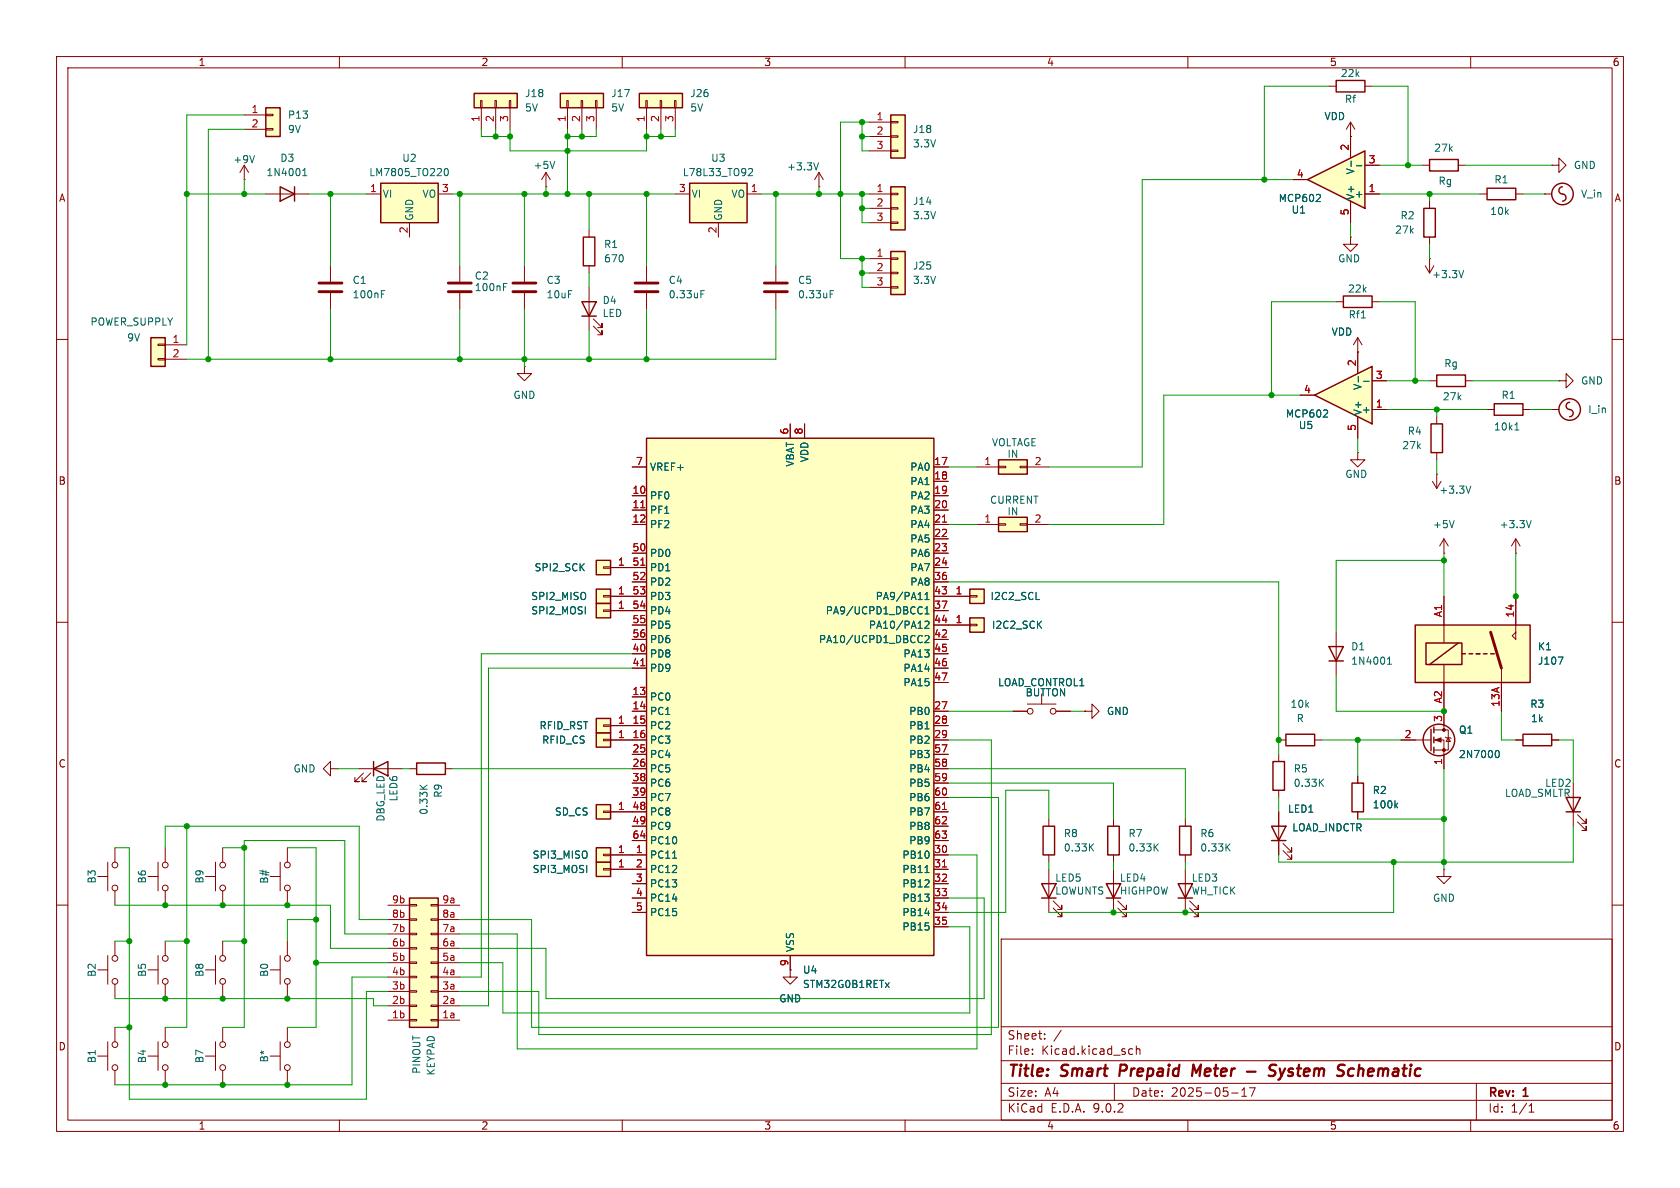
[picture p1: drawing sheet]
<svg xmlns="http://www.w3.org/2000/svg" width="297mm" height="210mm" viewBox="0 0 297 210" stroke-linecap="round" stroke-linejoin="round" font-family="sans-serif">
<g fill="none" stroke="#840000" stroke-width=".18">
<path d="M10 10h277v190h-277zM12 12h273v186h-273zM60 10v2M110 10v2M160 10v2M210 10v2M260 10v2M10 60h2M285 60h2M10 110h2M285 110h2M10 160h2"/>
<path d="M177 166h108v32h-108zM285 160h2M60 198v2M110 198v2M160 198v2M177 194.5h108M177 191.5h108M177 187.5h108M177 181.5h108M182.5 186.3v.1M182.5 185.5v.1M184.7 183.6v.1"/>
<path d="M184.7 182.8v.1M187.6 182.1l-1.3 2M197 191.5v3M199.7 186.3h.5M199.7 185.5h.5M200.9 185.5l.2-.1 .4 .1v.9M200.9 184.9v1.5M210 198v2M217.7 193.2h1.2M219.5 193.8h.9M219.5 192.7l.5-.4v1.5M220.9 192.3h1l-.7 1.5"/>
<path d="M260 198v2M261 191.5v6.5M270.3 196.6h.9M270.3 195.5l.4-.4v1.5"/>
</g>
<path d="M198.1 188.2l-.2 2M212.3 188.2l-.8 1.4-.5-1.4-.3 2M220.4 189.4h1.6M224.8 189.2l.3 .1a.49 .49 0 0 1 .4 .5 .49 .49 0 0 1-.5 .4h-.5M225.6 188.3a.85 .85 0 0 0-1 .1l-.1 .2v.4M226.2 188.9l.3 1.3M226.5 190.2l-.2 .5-.3 .2M227.2 188.9l-.7 1.3M238.5 190.1l.1 .1 .6-.1M239.4 189a.66 .66 0 0 0-.9 .1" fill="none" stroke="#840000" stroke-width=".4"/>
<path d="M105.4 152.4h2.5v2.5h-2.5z" fill="#ffffc2"/>
<path d="M105.4 152.4h2.5v2.5h-2.5z" fill="none" stroke="#840000" stroke-width=".25"/>
<path d="M81.3 47v2.8M81.3 51.8v2.8M275.6 67.3h1.3v-1.3l1.2 1.3-1.2 1.3v-1.3M275.6 67.3h.1M106.7 153.5h1.2v.3h-1.2zM107.9 153.7h3.9" fill="none" stroke="#840000" stroke-width=".18"/>
<path d="M79.2 50h4.1M79.2 51.6h4.1" fill="none" stroke="#840000" stroke-width=".51"/>
<path d="M89 50.7h.4M89 50.1h.6" fill="none" stroke="#006464" stroke-width=".18"/>
<path d="M157.5 20.3h2.5v7.6h-2.5z" fill="#ffffc2"/>
<path d="M157.5 20.3h2.5v7.6h-2.5z" fill="none" stroke="#840000" stroke-width=".25"/>
<g fill="none" stroke="#840000" stroke-width=".18">
<path d="M153.7 21.6h3.8M153.7 24.1h3.8M153.7 26.7h3.8M157.5 21.5h1.2v.2h-1.2zM157.5 24h1.2v.3h-1.2zM157.5 26.5h1.2v.3h-1.2zM17.3 154.9h1.7M19 152.4v5.1M20.3 149.9v2.5M20.3 157.5v2.5"/>
<circle cx="20.3" cy="157" r=".51"/>
<circle cx="20.3" cy="152.9" r=".51"/>
</g>
<path d="M67.3 32.4h10.2v7h-10.2z" fill="#ffffc2"/>
<g fill="none" stroke="#840000" stroke-width=".25">
<path d="M67.3 32.4h10.2v7h-10.2zM264.2 71.4h5v2h-5zM277.5 71.1a.67 .67 0 0 0-.6 .8 .67 .67 0 0 0 .8 .5 .63 .63 0 0 1 .4 .7 .63 .63 0 0 1-.6 .6"/>
<circle cx="277.5" cy="72.4" r="1.9"/>
</g>
<g fill="none" stroke="#840000" stroke-width=".18">
<path d="M43.2 31.8h.1M43.2 29.2l-.8 1.3M43.2 29.2l.7 1.3M43.2 29.2v2.6M64.8 34.3h2.5M72.4 39.4v2.5M77.5 34.3h2.5M92.7 64.8v1.2h1.3l-1.3 1.3-1.3-1.3h1.3M92.7 64.8h.1M262.9 72.4h1.3M269.2 72.4h1.3M274.3 72.4h.1"/>
<path d="M274.3 72.4h1.3"/>
</g>
<path d="M45 27.5l-.4 1.3M78.7 29.9l.1-.1a.68 .68 0 0 1 .5 .6 .68 .68 0 0 1-.5 .7 .84 .84 0 0 1-.1-1.2zM267.8 76h.7M268 74.9l.2-.2v1.3" fill="none" stroke="#006464" stroke-width=".18"/>
<path d="M105.4 149.9h2.5v2.5h-2.5z" fill="#ffffc2"/>
<path d="M105.4 149.9h2.5v2.5h-2.5z" fill="none" stroke="#840000" stroke-width=".25"/>
<path d="M106.7 151h1.2v.3h-1.2zM107.9 151.1h3.9" fill="none" stroke="#840000" stroke-width=".18"/>
<path d="M157.5 33h2.5v7.6h-2.5z" fill="#ffffc2"/>
<path d="M157.5 33h2.5v7.6h-2.5z" fill="none" stroke="#840000" stroke-width=".25"/>
<path d="M153.7 34.3h3.8M153.7 36.8h3.8M153.7 39.4h3.8M157.5 34.2h1.2v.2h-1.2zM157.5 36.7h1.2v.3h-1.2zM157.5 39.2h1.2v.3h-1.2zM137.2 47v2.8M137.2 51.8v2.8" fill="none" stroke="#840000" stroke-width=".18"/>
<path d="M135.1 50h4.1M135.1 51.6h4.1" fill="none" stroke="#840000" stroke-width=".51"/>
<path d="M146.8 52h.4M146.8 51.4h.6" fill="none" stroke="#006464" stroke-width=".18"/>
<path d="M105.4 129.5h2.5v2.6h-2.5z" fill="#ffffc2"/>
<path d="M105.4 129.5h2.5v2.6h-2.5z" fill="none" stroke="#840000" stroke-width=".25"/>
<g fill="none" stroke="#840000" stroke-width=".18">
<path d="M240 59.7l.8 1.3M240 59.7l-.7 1.3M240 59.7v2.5M240 62.2h.1M106.7 130.7h1.2v.2h-1.2zM107.9 130.8h3.9M47.8 154.9h1.7M49.5 152.4v5.1M50.8 149.9v2.5M50.8 157.5v2.5"/>
<circle cx="50.8" cy="157" r=".51"/>
<circle cx="50.8" cy="152.9" r=".51"/>
</g>
<path d="M113 16.5h7.6v2.6h-7.6z" fill="#ffffc2"/>
<path d="M113 16.5h7.6v2.6h-7.6z" fill="none" stroke="#840000" stroke-width=".25"/>
<g fill="none" stroke="#840000" stroke-width=".18">
<path d="M114.2 17.8h.2v1.3h-.2zM114.3 19.1v3.8M116.7 17.8h.3v1.3h-.3zM116.8 19.1v3.8M119.3 17.8h.2v1.3h-.2zM119.4 19.1v3.8M36.3 154.9h1.8M38.1 152.4v5.1M39.4 149.9v2.5M39.4 157.5v2.5"/>
<circle cx="39.4" cy="157" r=".51"/>
<circle cx="39.4" cy="152.9" r=".51"/>
</g>
<path d="M105.4 142.2h2.5v2.6h-2.5z" fill="#ffffc2"/>
<path d="M105.4 142.2h2.5v2.6h-2.5z" fill="none" stroke="#840000" stroke-width=".25"/>
<path d="M106.7 143.4h1.2v.2h-1.2zM107.9 143.5h3.9" fill="none" stroke="#840000" stroke-width=".18"/>
<path d="M105.4 127h2.5v2.5h-2.5z" fill="#ffffc2"/>
<path d="M102.9 53.3h2.5l-1.3 2.6zM102.9 55.9h2.5M237.5 52.3h5.1v2.1h-5.1zM66 135.9l2.6-1.3v2.6zM66 134.6v2.6M73.7 134.9h5v2h-5zM105.4 127h2.5v2.5h-2.5z" fill="none" stroke="#840000" stroke-width=".25"/>
<g fill="none" stroke="#840000" stroke-width=".18">
<path d="M104.1 50.8v7.6M104.9 57.7l1.5 1.5v-.8v.8h-.7M104.9 56.4l1.5 1.5v-.7v.7h-.7M236.2 53.3h1.3M242.6 53.3h1.2M240 80v1.3h-1.2l1.2 1.3 1.3-1.3h-1.3M240 80h.1M58.4 135.9v-1.3l-1.3 1.3 1.3 1.3v-1.3h1.3M59.7 135.9h.1M63.5 135.9h7.6M64.3 136.7l-1.6 1.5h.8h-.8v-.8M65.5 136.7l-1.5 1.5h.8h-.8v-.8"/>
<path d="M72.4 135.9h1.3M78.7 135.9h1.3M106.7 128.1h1.2v.3h-1.2zM107.9 128.3h3.9"/>
</g>
<path d="M240.7 56.2h.7M74.2 138.8l.8 .7M75.5 138.8l-.7 .5" fill="none" stroke="#006464" stroke-width=".18"/>
<path d="M232.4 69.9l10.2-5.1v10.1z" fill="#ffffc2"/>
<path d="M232.4 69.9l10.2-5.1v10.1zM253 74.9h2v5.1h-2z" fill="none" stroke="#840000" stroke-width=".25"/>
<path d="M229.9 69.9h2.5M240 62.2v3.8M240 73.7v3.8M242.6 72.4h2.5M242.6 67.3h2.5M254 73.7v1.2M254 80v1.3" fill="none" stroke="#840000" stroke-width=".18"/>
<path d="M234.6 72.5l.1 .2-.1 .3-.7 .7h.8M240.1 66.6v.9M241.1 67.4h.9" fill="none" stroke="#006464" stroke-width=".18"/>
<path d="M171.4 104.1h2.6v2.6h-2.6z" fill="#ffffc2"/>
<path d="M171.4 104.1h2.6v2.6h-2.6z" fill="none" stroke="#840000" stroke-width=".25"/>
<path d="M167.6 105.4h3.8M171.4 105.3h1.3v.2h-1.3z" fill="none" stroke="#840000" stroke-width=".18"/>
<path d="M183.2 106h.6" fill="none" stroke="#006464" stroke-width=".18"/>
<path d="M171.4 109.2h2.6v2.6h-2.6z" fill="#ffffc2"/>
<path d="M251.7 36.8h2v5.1h-2zM171.4 109.2h2.6v2.6h-2.6z" fill="none" stroke="#840000" stroke-width=".25"/>
<g fill="none" stroke="#840000" stroke-width=".18">
<path d="M96.5 33h.1M96.5 30.5l-.7 1.3M96.5 30.5l.8 1.3M96.5 30.5v2.5M252.7 35.6v1.2M252 47l.7 1.3M252.7 45.7h.1M252.7 41.9v1.3M252.7 45.7v2.6M253.5 47l-.8 1.3M167.6 110.5h3.8M171.4 110.4h1.3v.2h-1.3z"/>
<path d="M179.1 125.7h2.5M181.6 124.5h5.1M184.1 122.7v1.8M186.7 125.7h2.5"/>
<circle cx="182.1" cy="125.7" r=".51"/>
<circle cx="186.2" cy="125.7" r=".51"/>
</g>
<path d="M98.1 28.5l-.4 1.3M258.8 47.8l-.5 1.3" fill="none" stroke="#006464" stroke-width=".18"/>
<path d="M72.4 158.8h5.1v22.8h-5.1z" fill="#ffffc2"/>
<path d="M103.1 41.9h2.1v5.1h-2.1zM72.4 158.8h5.1v22.8h-5.1z" fill="none" stroke="#840000" stroke-width=".25"/>
<g fill="none" stroke="#840000" stroke-width=".18">
<path d="M104.1 40.6v1.3M104.1 47v1.3M238.8 41.9v1.3h-1.3l1.3 1.3 1.2-1.3h-1.2M238.8 41.9h.1M72.4 159.9h1.3v.2h-1.3zM76.2 159.9h1.3v.2h-1.3zM68.6 177.8h3.8M68.6 175.3h3.8M68.6 172.7h3.8M68.6 170.2h3.8M68.6 167.6h3.8M68.6 165.1h3.8"/>
<path d="M68.6 162.6h3.8M68.6 160h3.8M72.4 177.7h1.3v.2h-1.3zM72.4 175.1h1.3v.3h-1.3zM72.4 172.6h1.3v.2h-1.3zM72.4 170.1h1.3v.2h-1.3zM72.4 167.5h1.3v.3h-1.3zM72.4 165h1.3v.2h-1.3zM72.4 162.4h1.3v.3h-1.3zM76.2 177.7h1.3v.2h-1.3zM76.2 175.1h1.3v.3h-1.3zM76.2 172.6h1.3v.2h-1.3z"/>
<path d="M76.2 170.1h1.3v.2h-1.3zM76.2 167.5h1.3v.3h-1.3zM76.2 165h1.3v.2h-1.3zM76.2 162.4h1.3v.3h-1.3zM77.5 177.8h3.8M77.5 175.3h3.8M77.5 172.7h3.8M77.5 170.2h3.8M77.5 167.6h3.8M77.5 165.1h3.8M77.5 162.6h3.8M77.5 160h3.8"/>
<path d="M68.6 180.3h3.8M72.4 180.2h1.3v.3h-1.3zM76.2 180.2h1.3v.3h-1.3zM77.5 180.3h3.8"/>
</g>
<path d="M157.5 44.5h2.5v7.6h-2.5z" fill="#ffffc2"/>
<path d="M157.5 44.5h2.5v7.6h-2.5z" fill="none" stroke="#840000" stroke-width=".25"/>
<path d="M153.7 45.7h3.8M153.7 48.3h3.8M153.7 50.8h3.8M157.5 45.6h1.2v.2h-1.2zM157.5 48.1h1.2v.3h-1.2zM157.5 50.7h1.2v.2h-1.2z" fill="none" stroke="#840000" stroke-width=".18"/>
<path d="M176.5 81.3h5.1v2.5h-5.1z" fill="#ffffc2"/>
<path d="M176.5 81.3h5.1v2.5h-5.1z" fill="none" stroke="#840000" stroke-width=".25"/>
<path d="M172.7 82.6h3.8M176.5 82.4h1.3v.3h-1.3zM180.3 82.4h1.3v.3h-1.3zM181.6 82.6h3.8" fill="none" stroke="#840000" stroke-width=".18"/>
<path d="M26.7 59.7h2.5v5.1h-2.5z" fill="#ffffc2"/>
<path d="M26.7 59.7h2.5v5.1h-2.5zM254 66.3h5.1v2h-5.1z" fill="none" stroke="#840000" stroke-width=".25"/>
<path d="M144.8 33h.1M144.8 30.5l-.8 1.3M144.8 30.5l.7 1.3M144.8 30.5v2.5M27.9 60.8h1.3v.3h-1.3zM27.9 63.4h1.3v.2h-1.3zM29.2 61h3.8M29.2 63.5h3.8M252.7 67.3h1.3M259.1 67.3h1.2" fill="none" stroke="#840000" stroke-width=".18"/>
<path d="M144.7 28.8l-.4 1.2" fill="none" stroke="#006464" stroke-width=".18"/>
<path d="M176.5 91.4h5.1v2.6h-5.1z" fill="#ffffc2"/>
<path d="M176.5 91.4h5.1v2.6h-5.1z" fill="none" stroke="#840000" stroke-width=".25"/>
<path d="M58.4 47v2.8M58.4 51.8v2.8M172.7 92.7h3.8M176.5 92.6h1.3v.2h-1.3zM180.3 92.6h1.3v.2h-1.3zM181.6 92.7h3.8" fill="none" stroke="#840000" stroke-width=".18"/>
<path d="M56.4 50h4.1M56.4 51.6h4.1" fill="none" stroke="#840000" stroke-width=".51"/>
<path d="M67.4 52h.4M67.4 51.4h.6" fill="none" stroke="#006464" stroke-width=".18"/>
<path d="M114.3 77.5h50.8v91.4h-50.8z" fill="#ffffc2"/>
<path d="M236.2 14.2h5.1v2.1h-5.1zM262.9 33.3h5.1v2h-5.1zM114.3 77.5h50.8v91.4h-50.8z" fill="none" stroke="#840000" stroke-width=".25"/>
<g fill="none" stroke="#840000" stroke-width=".18">
<path d="M234.9 15.2h1.3M241.3 15.2h1.3M261.6 34.3h1.3M268 34.3h1.2M139.7 74.9v2.6M142.2 74.9v2.6M111.8 82.6h2.5M111.8 87.6h2.5M111.8 90.2h2.5M111.8 92.7h2.5M111.8 97.8h2.5M165.1 82.6h2.5"/>
<path d="M165.1 87.6h2.5M165.1 90.2h2.5M165.1 92.7h2.5M165.1 97.8h2.5M165.1 85.1h2.5M165.1 95.3h2.5M111.8 100.3h2.5M111.8 102.9h2.5M111.8 105.4h2.5M111.8 108h2.5M111.8 110.5h2.5M111.8 113h2.5"/>
<path d="M111.8 115.6h2.5M111.8 118.1h2.5M165.1 100.3h2.5M165.1 102.9h2.5M165.1 105.4h2.5M165.1 108h2.5M165.1 110.5h2.5M165.1 113h2.5M165.1 115.6h2.5M165.1 118.1h2.5M111.8 123.2h2.5M111.8 125.7h2.5"/>
<path d="M111.8 128.3h2.5M111.8 130.8h2.5M111.8 133.4h2.5M111.8 135.9h2.5M111.8 138.4h2.5M165.1 125.7h2.5M165.1 128.3h2.5M165.1 130.8h2.5M165.1 133.4h2.5M165.1 135.9h2.5M165.1 138.4h2.5M165.1 120.7h2.5"/>
<path d="M26.2 154.9h1.7M27.9 152.4v5.1M29.2 149.9v2.5M29.2 157.5v2.5M111.8 141h2.5M111.8 143.5h2.5M111.8 146.1h2.5M111.8 148.6h2.5M111.8 151.1h2.5M111.8 153.7h2.5M111.8 156.2h2.5M111.8 158.8h2.5"/>
<path d="M165.1 141h2.5M165.1 143.5h2.5M165.1 146.1h2.5M165.1 148.6h2.5M165.1 151.1h2.5M165.1 153.7h2.5M165.1 156.2h2.5M165.1 158.8h2.5M17.3 171.5h1.7M19 168.9v5.1M20.3 166.4v2.5M20.3 174v2.5"/>
<path d="M26.2 171.5h1.7M27.9 168.9v5.1M29.2 166.4v2.5M29.2 174v2.5M111.8 161.3h2.5M139.7 171.5v1.2h1.3l-1.3 1.3-1.3-1.3h1.3M139.7 171.5h.1M139.7 168.9v2.6M165.1 161.3h2.5M165.1 163.8h2.5"/>
<circle cx="29.2" cy="157" r=".51"/>
<circle cx="29.2" cy="152.9" r=".51"/>
<circle cx="20.3" cy="173.5" r=".51"/>
<circle cx="20.3" cy="169.4" r=".51"/>
<circle cx="29.2" cy="173.5" r=".51"/>
<circle cx="29.2" cy="169.4" r=".51"/>
</g>
<path d="M113.3 89.8h.7M113.3 99.9h.7M166.6 92.3h.7M113.3 117.7h.7M166.6 143.1h.7M166.6 153.3h.7" fill="none" stroke="#a90000" stroke-width=".18"/>
<g fill="none" stroke="#006464" stroke-width=".18">
<path d="M162.8 107.3l.2 .1M163 112.4v.1M163 108.4l-.2 .1M163 113.5h.1M163.5 106h.7M163.5 105.1l.4-.4v1.3M163.5 107.6l.4-.3v1.2M163.5 108.5h.7M163.5 109.9l.5-.1 .2 .4-.7 .9h.7M163.5 112.5l.5-.2 .2 .4-.7 .9h.7M118.9 151.7h.7M163.5 154.2h.7"/>
<path d="M156.5 173.7l.7 .9M157.2 173.7l-.7 .9"/>
</g>
<path d="M250.2 110.5h20.3v10.2h-20.3z" fill="#ffffc2"/>
<g fill="none" stroke="#840000" stroke-width=".18">
<path d="M47 34.3h7.6M238.8 24.1h.1M238.8 21.6l.7 1.3M238.8 21.6l-.8 1.3M238.8 21.6v2.5M273 34.3h.1M273 34.3h1.3M236.2 111.8v7.6M255.3 105.4v8.3M255.3 117.5v11.5M265.4 118.1v7.6M268 111.8v1.2l-.7-.6z"/>
<path d="M268 105.4v6.4M191.8 125.7h1.2v-1.2l1.3 1.2-1.3 1.3v-1.3M191.8 125.7h.1M226.1 130.8h1.2M226.1 133.4v1.2M226.1 139.7v1.3M232.4 130.8h1.3M240 137.2v1.2M247.6 130.8h5.4M253.5 129h2.5v3.6h-2.5M253.5 130.8h1.8v5.1M255.5 130.3l.2 .1h.7l.1 .2"/>
<path d="M256 130.4l.4 .7h-.7zM268 130.8h1.2M274.3 130.8h1.3M278.1 138.4v7.7M185.4 144.8v1.3M185.4 151.1v1.3M185.4 153.7v7.6M186.2 159.3l1.5 1.5v-.8v.8h-.8M196.8 144.8v1.3M196.8 151.1v1.3M196.8 153.7v7.6M197.6 159.3l1.5 1.5v-.8v.8h-.7"/>
<path d="M209.5 144.8v1.3M209.5 151.1v1.3M209.5 153.7v7.6M210.3 159.3l1.5 1.5v-.8v.8h-.7M226.1 143.5v7.6M226.8 150.4l1.5 1.5v-.8v.8h-.7M226.8 149.1l1.5 1.5v-.7v.7h-.7M240 143.5v1.3M255.3 153.7v1.2h1.2l-1.2 1.3-1.3-1.3h1.3M255.3 153.7h.1M278.9 145.3l1.5 1.5v-.7v.7h-.7M278.9 144l1.5 1.5v-.7v.7h-.7"/>
<path d="M36.3 171.5h1.8M38.1 168.9v5.1M39.4 166.4v2.5M39.4 174v2.5M47.8 171.5h1.7M49.5 168.9v5.1M50.8 166.4v2.5M50.8 174v2.5M186.2 160.5l1.5 1.6v-.8v.8h-.8M197.6 160.5l1.5 1.6v-.8v.8h-.7M210.3 160.5l1.5 1.6v-.8v.8h-.7M17.3 186.7h1.7"/>
<path d="M19 184.2v5M20.3 181.6v2.6M20.3 189.2v2.6"/>
<circle cx="39.4" cy="169.4" r=".51"/>
<circle cx="39.4" cy="173.5" r=".51"/>
<circle cx="50.8" cy="173.5" r=".51"/>
<circle cx="50.8" cy="169.4" r=".51"/>
<circle cx="20.3" cy="188.7" r=".51"/>
<circle cx="20.3" cy="184.7" r=".51"/>
</g>
<g fill="none" stroke="#840000" stroke-width=".25">
<path d="M49.5 33l2.6 1.3-2.6 1.3zM52.1 33v2.6M276.2 33a.68 .68 0 0 0-.6 .8 .68 .68 0 0 0 .9 .6 .63 .63 0 0 1 .3 .7 .63 .63 0 0 1-.6 .5M234.9 114.3h2.6l-1.3 2.5zM234.9 116.8h2.6M250.2 110.5h20.3v10.2h-20.3zM252.1 113.7h6.3v3.8h-6.3zM257.8 113.7l-5.1 3.8M258.4 115.6h.7M259.7 115.6h.6M261 115.6h.6M262.3 115.6h.6"/>
<path d="M263.5 115.6h.7M225 134.6h2.1v5.1h-2.1zM227.3 129.8h5.1v2h-5.1zM239 138.4h2v5.1h-2zM253 128.9v3.8M253.5 128.5v1M253.5 130.3v1M253.5 132.1v1M269.2 129.8h5.1v2h-5.1zM184.1 156.2h2.6l-1.3 2.6zM184.1 158.8h2.6M184.4 146.1h2v5h-2z"/>
<path d="M195.6 156.2h2.5l-1.3 2.6zM195.6 158.8h2.5M195.8 146.1h2.1v5h-2.1zM208.3 156.2h2.5l-1.3 2.6zM208.3 158.8h2.5M208.5 146.1h2.1v5h-2.1zM224.8 146.1h2.5l-1.2 2.5zM224.8 148.6h2.5M276.9 141h2.5l-1.3 2.5zM276.9 143.5h2.5"/>
<circle cx="276.2" cy="34.3" r="1.9"/>
<circle cx="254.4" cy="130.8" r="2.79"/>
</g>
<path d="M263.5 111.8l1.9 6.3" fill="none" stroke="#840000" stroke-width=".51"/>
<g fill="none" stroke="#006464" stroke-width=".18">
<path d="M53.5 31.1h.7M53.5 30.2l.4-.4v1.3M245.3 117.4h.7M245.3 116.5l.3-.4v1.3M275.5 116.1h.8l-.5 1.3M233.4 138.3l.6 .7M234 137.7l-.8 .8M264.5 132.7h.1a.68 .68 0 0 1 .5 .6 .68 .68 0 0 1-.5 .6h-.1M192.8 149.7l.5 .7M193.3 149.2l-.7 .7M204.2 149.7l.6 .7M204.8 149.2l-.8 .7"/>
<path d="M216.9 149.7l.6 .7M217.5 149.2l-.8 .7M246.7 142.3l.4 .5M247.1 142l-.5 .5"/>
</g>
<g fill="#840000" stroke="#840000" stroke-width=".18">
<path d="M253.7 130.8l1.1-.4v.8z"/>
<circle cx="255.3" cy="129" r=".25"/>
<circle cx="255.3" cy="132.6" r=".25"/>
</g>
<path d="M99.1 16.5h7.6v2.6h-7.6z" fill="#ffffc2"/>
<path d="M99.1 16.5h7.6v2.6h-7.6z" fill="none" stroke="#840000" stroke-width=".25"/>
<path d="M100.2 17.8h.3v1.3h-.3zM100.3 19.1v3.8M102.7 17.8h.3v1.3h-.3zM102.9 19.1v3.8M105.3 17.8h.2v1.3h-.2zM105.4 19.1v3.8" fill="none" stroke="#840000" stroke-width=".18"/>
<path d="M83.8 16.5h7.6v2.6h-7.6z" fill="#ffffc2"/>
<path d="M83.8 16.5h7.6v2.6h-7.6z" fill="none" stroke="#840000" stroke-width=".25"/>
<path d="M85 17.8h.2v1.3h-.2zM85.1 19.1v3.8M87.5 17.8h.3v1.3h-.3zM87.6 19.1v3.8M90 17.8h.3v1.3h-.3zM90.2 19.1v3.8" fill="none" stroke="#840000" stroke-width=".18"/>
<path d="M105.4 104.1h2.5v2.6h-2.5z" fill="#ffffc2"/>
<path d="M252.7 28.2h5.1v2h-5.1zM105.4 104.1h2.5v2.6h-2.5z" fill="none" stroke="#840000" stroke-width=".25"/>
<path d="M251.5 29.2h1.2M257.8 29.2h1.3M106.7 105.3h1.2v.2h-1.2zM107.9 105.4h3.9" fill="none" stroke="#840000" stroke-width=".18"/>
<path d="M105.4 99.1h2.5v2.5h-2.5z" fill="#ffffc2"/>
<path d="M105.4 99.1h2.5v2.5h-2.5z" fill="none" stroke="#840000" stroke-width=".25"/>
<g fill="none" stroke="#840000" stroke-width=".18">
<path d="M106.7 100.2h1.2v.3h-1.2zM107.9 100.3h3.9M26.2 186.7h1.7M27.9 184.2v5M29.2 181.6v2.6M29.2 189.2v2.6"/>
<circle cx="29.2" cy="188.7" r=".51"/>
<circle cx="29.2" cy="184.7" r=".51"/>
</g>
<path d="M121.9 32.4h10.2v7h-10.2z" fill="#ffffc2"/>
<path d="M121.9 32.4h10.2v7h-10.2z" fill="none" stroke="#840000" stroke-width=".25"/>
<path d="M119.4 34.3h2.5M127 39.4v2.5M132.1 34.3h2.5" fill="none" stroke="#840000" stroke-width=".18"/>
<path d="M132.4 29.9l.4-.1 .2 .4-.7 .9h.7" fill="none" stroke="#006464" stroke-width=".18"/>
<path d="M105.4 106.7h2.5v2.5h-2.5z" fill="#ffffc2"/>
<path d="M105.4 106.7h2.5v2.5h-2.5z" fill="none" stroke="#840000" stroke-width=".25"/>
<g fill="none" stroke="#840000" stroke-width=".18">
<path d="M274.3 29.2h1.3v-1.3l1.3 1.3-1.3 1.3v-1.3M274.3 29.2h.1M92.7 47v2.8M92.7 51.8v2.8M114.3 47v2.8M114.3 51.8v2.8M253.2 85.1l.8 1.3M254 83.8h.1M254 83.8v2.6M254.8 85.1l-.8 1.3M268 97.8h.1M268 95.3l-.8 1.2"/>
<path d="M268 95.3l.7 1.2M268 95.3v2.5M106.7 107.8h1.2v.3h-1.2zM107.9 108h3.9M36.3 186.7h1.8M38.1 184.2v5M39.4 181.6v2.6M39.4 189.2v2.6M47.8 186.7h1.7M49.5 184.2v5M50.8 181.6v2.6M50.8 189.2v2.6"/>
<circle cx="39.4" cy="188.7" r=".51"/>
<circle cx="39.4" cy="184.7" r=".51"/>
<circle cx="50.8" cy="188.7" r=".51"/>
<circle cx="50.8" cy="184.7" r=".51"/>
</g>
<path d="M90.7 50h4M90.7 51.6h4M112.3 50h4M112.3 51.6h4" fill="none" stroke="#840000" stroke-width=".51"/>
<path d="M123.9 52h.4M123.9 51.4h.6M260 85.9l-.4 1.3M270.7 92l-.4 1.3" fill="none" stroke="#006464" stroke-width=".18"/>
<path d="M47 19.1h2.5v5h-2.5z" fill="#ffffc2"/>
<path d="M47 19.1h2.5v5h-2.5z" fill="none" stroke="#840000" stroke-width=".25"/>
<path d="M43.2 20.3h3.8M43.2 22.9h3.8M47 20.2h1.3v.2h-1.3zM47 22.7h1.3v.3h-1.3zM255.3 97.8h.1M255.3 95.3l-.8 1.2M255.3 95.3l.7 1.2M255.3 95.3v2.5" fill="none" stroke="#840000" stroke-width=".18"/>
<path d="M257.1 92l-.4 1.3" fill="none" stroke="#006464" stroke-width=".18"/>
<path d="M231.1 31.8l10.2-5.1v10.1z" fill="#ffffc2"/>
<path d="M231.1 31.8l10.2-5.1v10.1z" fill="none" stroke="#840000" stroke-width=".25"/>
<g fill="none" stroke="#840000" stroke-width=".18">
<path d="M228.6 31.8h2.5M238.8 24.1h.1M238.8 24.1v3.8M238.8 35.6v3.8M241.3 34.3h2.5M241.3 29.2h2.5M139.7 74.9v2.6M142.2 74.9v2.6M229.9 69.9h2.5M240 62.2h.1M240 62.2v3.8M240 73.7v3.8"/>
<path d="M242.6 72.4h2.5M242.6 67.3h2.5M111.8 82.6h2.5M111.8 87.6h2.5M111.8 90.2h2.5M111.8 92.7h2.5M111.8 97.8h2.5M165.1 82.6h2.5M165.1 87.6h2.5M165.1 90.2h2.5M165.1 92.7h2.5M165.1 97.8h2.5"/>
<path d="M165.1 85.1h2.5M165.1 95.3h2.5M107.9 105.4h6.4M107.9 100.3h6.4M107.9 108h6.4M111.8 110.5h2.5M111.8 102.9h2.5M111.8 113h2.5M111.8 115.6h2.5M111.8 118.1h2.5M165.1 105.4h6.3M165.1 110.5h6.3"/>
<path d="M165.1 100.3h2.5M165.1 102.9h2.5M165.1 108h2.5M165.1 113h2.5M165.1 115.6h2.5M165.1 118.1h2.5M255.3 105.4v5.1M268 105.4v5.1M107.9 130.8h6.4M107.9 128.3h6.4M111.8 125.7h2.5M111.8 123.2h2.5"/>
<path d="M111.8 133.4h2.5M111.8 135.9h2.5M111.8 138.4h2.5M165.1 130.8h2.5M165.1 125.7h2.5M165.1 128.3h2.5M165.1 133.4h2.5M165.1 135.9h2.5M165.1 138.4h2.5M165.1 120.7h2.5M179.1 125.7h2.5M186.7 125.7h2.5"/>
<path d="M191.8 125.7h.1M240 137.2v1.2M247.6 130.8h2.6M255.3 120.7v7.6M255.3 133.4v2.5M265.4 120.7v5M268 130.8h1.2M274.3 130.8h1.3M107.9 143.5h6.4M107.9 151.1h6.4M107.9 153.7h6.4M111.8 141h2.5"/>
<path d="M111.8 146.1h2.5M111.8 148.6h2.5M111.8 156.2h2.5M111.8 158.8h2.5M165.1 141h2.5M165.1 143.5h2.5M165.1 146.1h2.5M165.1 148.6h2.5M165.1 151.1h2.5M165.1 153.7h2.5M165.1 156.2h2.5M165.1 158.8h2.5"/>
<path d="M226.1 143.5v2.6M226.1 148.6v2.5M240 143.5v1.3M111.8 161.3h2.5M139.7 171.5h.1M139.7 168.9v2.6M165.1 161.3h2.5M165.1 163.8h2.5"/>
</g>
<g fill="none" stroke="#006464" stroke-width=".18">
<path d="M233.3 34.4l.1 .2v.3l-.7 .7h.7M238.9 28.5v.9M239.8 29.3h1M234.6 72.5l.1 .2-.1 .3-.7 .7h.8M240.1 66.6v.9M241.1 67.4h.9M162.8 107.3l.2 .1M163 112.4v.1M163 108.4l-.2 .1M163 113.5h.1M163.5 106h.7M163.5 105.1l.4-.4v1.3"/>
<path d="M163.5 107.6l.4-.3v1.2M163.5 108.5h.7M163.5 109.9l.5-.1 .2 .4-.7 .9h.7M163.5 112.5l.5-.2 .2 .4-.7 .9h.7M183.2 106h.6M275.5 116.1h.8l-.5 1.3M264.5 132.7h.1a.68 .68 0 0 1 .5 .6 .68 .68 0 0 1-.5 .6h-.1M118.9 151.7h.7M163.5 154.2h.7M246.7 142.3l.4 .5M247.1 142l-.5 .5M156.5 173.7l.7 .9"/>
<path d="M157.2 173.7l-.7 .9"/>
</g>
<g fill="none" stroke="#009600" stroke-width=".18">
<path d="M234.9 15.2h-11.4v16.6M242.6 15.2h6.3v14M33 34.3h14M43.2 31.8v2.5M43.2 20.3h-10.2v40.7M43.2 22.9h-6.4v40.6M54.6 34.3h10.2M58.4 34.3v12.7M80 34.3h39.4M81.3 34.3v12.7M85.1 22.9v1.2h5.1M87.6 22.9v1.2"/>
<path d="M90.2 22.9v3.8h24.1v-3.8M92.7 34.3v12.7M96.5 33v1.3M100.3 22.9v11.4M102.9 22.9v1.2M104.1 34.3v6.3M105.4 22.9v1.2h-5.1M114.3 34.3v12.7M116.8 22.9v1.2M119.4 22.9v1.2h-5.1M134.6 34.3h19.1M137.2 34.3v12.7"/>
<path d="M144.8 33v1.3M152.4 24.1h1.3M152.4 21.6v5.1h1.3M152.4 34.3v5.1h1.3M152.4 36.8h1.3M153.7 21.6h-5.1v24.1h5.1M228.6 31.8h-26.7v50.8h-16.5M238.8 39.4v2.5M243.8 34.3h17.8M243.8 29.2h7.7M252.7 34.3v1.3M259.1 29.2h15.2"/>
<path d="M269.2 34.3h3.8M58.4 54.6v8.9M81.3 54.6v8.9M92.7 54.6v10.2M104.1 48.3v2.5M104.1 58.4v5.1M114.3 54.6v8.9M137.2 54.6v8.9h-104.2M152.4 45.7v5.1h1.3M152.4 48.3h1.3M236.2 53.3h-11.4v16.6M243.8 53.3h6.4v14"/>
<path d="M252.7 43.2v2.5M229.9 69.9h-24.2v22.8h-20.3M240 77.5v2.5M245.1 67.3h7.6M245.1 72.4h17.8M254 72.4v1.3M260.3 67.3h15.3M270.5 72.4h3.8M167.6 92.7h5.1M167.6 82.6h5.1M254 81.3v2.5M255.3 99.1h-19.1v12.7"/>
<path d="M255.3 97.8v7.6M268 97.8v8.9M111.8 115.6h-26.7v57.1h-3.8M111.8 118.1h-25.4v59.7h-5.1M167.6 102.9h58.5v30.5M236.2 119.4v6.3h19.1M59.7 135.9h3.8M71.1 135.9h1.3M80 135.9h31.8M167.6 135.9h41.9v8.9M167.6 130.8h7.7v52.1h-80.1v-7.6h-13.9M167.6 125.7h11.5"/>
<path d="M167.6 138.4h29.2v6.4M189.2 125.7h2.6M233.7 130.8h13.9M240 130.8v6.4M255.3 135.9v17.8M265.4 125.7v5.1h2.6M275.6 130.8h2.5v7.6M20.3 149.9h2.6v44.4h41.9v-19h3.8M29.2 149.9v-3.8h34.3v16.5h5.1M33 146.1v35.5h-3.8M39.4 149.9h3.8M50.8 149.9h5.1v31.7h-5.1"/>
<path d="M167.6 158.8h6.4v17.7h-77.5v-8.9h-15.2M167.6 141h8.9v40.6h-82.5v-19h-12.7M167.6 151.1h5.1v34.3h-81.3v-20.3h-10.1M185.4 144.8v-5.1h-7.6v21.6h-10.2M185.4 152.4v1.3M196.8 152.4v1.3M209.5 152.4v1.3M226.1 141v2.5M240 144.8h15.3M246.4 152.4v8.9h-61M278.1 146.1v6.3h-52v-1.3M20.3 160h38.1v7.6h10.2"/>
<path d="M20.3 176.5h45.7v1.3h2.6M20.3 166.4h2.6M29.2 166.4h3.8M39.4 166.4h3.8M55.9 162.6h-5.1v3.8M55.9 170.2h12.7M68.6 172.7h-6.4v19.1h-41.9M68.6 165.1h-7.6v-16.5h-17.8v33h-3.8M167.6 163.8h3.8v15.3h-82.5v-8.9h-7.6M20.3 181.6h2.6"/>
</g>
<path d="M113.3 89.8h.7M113.3 99.9h.7M166.6 92.3h.7M113.3 117.7h.7M166.6 143.1h.7M166.6 153.3h.7" fill="none" stroke="#a90000" stroke-width=".18"/>
<g fill="#009600" stroke="#009600" stroke-width=".18">
<circle cx="255.3" cy="99.1" r=".46"/>
<circle cx="255.3" cy="125.7" r=".46"/>
<circle cx="268" cy="105.4" r=".46"/>
<circle cx="114.3" cy="34.3" r=".46"/>
<circle cx="114.3" cy="63.5" r=".46"/>
<circle cx="116.8" cy="24.1" r=".46"/>
<circle cx="114.3" cy="24.1" r=".46"/>
<circle cx="152.4" cy="34.3" r=".46"/>
<circle cx="152.4" cy="36.8" r=".46"/>
<circle cx="137.2" cy="34.3" r=".46"/>
<circle cx="152.4" cy="21.6" r=".46"/>
<circle cx="152.4" cy="24.1" r=".46"/>
<circle cx="152.4" cy="45.7" r=".46"/>
<circle cx="152.4" cy="48.3" r=".46"/>
<circle cx="144.8" cy="34.3" r=".46"/>
<circle cx="148.6" cy="34.3" r=".46"/>
<circle cx="250.2" cy="67.3" r=".46"/>
<circle cx="254" cy="72.4" r=".46"/>
<circle cx="252.7" cy="34.3" r=".46"/>
<circle cx="248.9" cy="29.2" r=".46"/>
<circle cx="223.5" cy="31.8" r=".46"/>
<circle cx="224.8" cy="69.9" r=".46"/>
<circle cx="240" cy="130.8" r=".46"/>
<circle cx="226.1" cy="130.8" r=".46"/>
<circle cx="255.3" cy="152.4" r=".46"/>
<circle cx="255.3" cy="144.8" r=".46"/>
<circle cx="196.8" cy="161.3" r=".46"/>
<circle cx="209.5" cy="161.3" r=".46"/>
<circle cx="246.4" cy="152.4" r=".46"/>
<circle cx="92.7" cy="34.3" r=".46"/>
<circle cx="104.1" cy="34.3" r=".46"/>
<circle cx="81.3" cy="34.3" r=".46"/>
<circle cx="92.7" cy="63.5" r=".46"/>
<circle cx="104.1" cy="63.5" r=".46"/>
<circle cx="81.3" cy="63.5" r=".46"/>
<circle cx="90.2" cy="24.1" r=".46"/>
<circle cx="96.5" cy="34.3" r=".46"/>
<circle cx="100.3" cy="34.3" r=".46"/>
<circle cx="100.3" cy="24.1" r=".46"/>
<circle cx="102.9" cy="24.1" r=".46"/>
<circle cx="100.3" cy="26.7" r=".46"/>
<circle cx="87.6" cy="24.1" r=".46"/>
<circle cx="58.4" cy="34.3" r=".46"/>
<circle cx="43.2" cy="34.3" r=".46"/>
<circle cx="33" cy="34.3" r=".46"/>
<circle cx="58.4" cy="63.5" r=".46"/>
<circle cx="36.8" cy="63.5" r=".46"/>
<circle cx="55.9" cy="162.6" r=".46"/>
<circle cx="55.9" cy="170.2" r=".46"/>
<circle cx="29.2" cy="160" r=".46"/>
<circle cx="50.8" cy="160" r=".46"/>
<circle cx="33" cy="146.1" r=".46"/>
<circle cx="39.4" cy="160" r=".46"/>
<circle cx="43.2" cy="149.9" r=".46"/>
<circle cx="29.2" cy="191.8" r=".46"/>
<circle cx="50.8" cy="191.8" r=".46"/>
<circle cx="39.4" cy="191.8" r=".46"/>
<circle cx="22.9" cy="181.6" r=".46"/>
<circle cx="22.9" cy="166.4" r=".46"/>
<circle cx="29.2" cy="176.5" r=".46"/>
<circle cx="33" cy="166.4" r=".46"/>
<circle cx="39.4" cy="176.5" r=".46"/>
<circle cx="50.8" cy="176.5" r=".46"/>
<circle cx="43.2" cy="166.4" r=".46"/>
</g>
<g font-size="2.8" fill="#840000">
<text x="178" y="190.9">Title:</text>
<text x="187.7" y="190.9">Smart</text>
<text x="198.7" y="190.9">Prepaid</text>
<text x="212.4" y="190.9">Meter</text>
<text x="222.8" y="190.9">-</text>
<text x="227.6" y="190.9">System</text>
<text x="240.5" y="190.9">Schematic</text>
</g>
<g font-size="2.1" fill="#840000">
<text x="178" y="184">Sheet:</text>
<text x="178" y="186.7">File:</text>
<text x="184.1" y="186.7">Kicad.kicad_sch</text>
<text x="178" y="196.9">KiCad</text>
<text x="178" y="194.1">Size:</text>
<text x="184.7" y="194.1">A4</text>
<text x="185.7" y="196.9">E.D.A.</text>
<text x="193.3" y="196.9">9.0.2</text>
<text x="200" y="194.1">Date:</text>
<text x="207" y="194.1">2025-05-17</text>
<text x="263" y="194.3">Rev:</text>
<text x="263" y="196.9">Id:</text>
<text x="267.1" y="196.9">1/1</text>
<text x="269.4" y="194.3">1</text>
</g>
<g font-size="1.8" fill="#840000">
<text x="35" y="11.9">1</text>
<text x="85" y="11.9">2</text>
<text x="135" y="11.9">3</text>
<text x="185" y="11.9">4</text>
<text x="235" y="11.9">5</text>
<text x="285" y="11.9">6</text>
<text x="10.3" y="35.9">A</text>
<text x="285.3" y="35.9">A</text>
<text x="10.3" y="85.9">B</text>
<text x="285.3" y="85.9">B</text>
<text x="10.3" y="135.9">C</text>
<text x="285.3" y="135.9">C</text>
<text x="10.3" y="185.9">D</text>
<text x="285.3" y="185.9">D</text>
<text x="35" y="199.9">1</text>
<text x="85" y="199.9">2</text>
<text x="135" y="199.9">3</text>
<text x="185" y="199.9">4</text>
<text x="235" y="199.9">5</text>
<text x="285" y="199.9">6</text>
</g>
<g font-size="1.8" fill="#006464">
<text x="92.7" y="17.4">J18</text>
<text x="108" y="17.4">J17</text>
<text x="121.9" y="17.4">J26</text>
<text x="236.9" y="13.8">22k</text>
<text x="50.8" y="23.7">9V</text>
<text x="50.8" y="21.2">P13</text>
<text x="92.7" y="19.9">5V</text>
<text x="108" y="19.9">5V</text>
<text x="121.9" y="19.9">5V</text>
<text x="161.3" y="23.7">J18</text>
<text x="234.1" y="21.4">VDD</text>
<text x="237.7" y="18.4">Rf</text>
<text x="41.1" y="29.1">+9V</text>
<text x="49.5" y="28.8">D3</text>
<text x="71" y="28.8">U2</text>
<text x="125.6" y="28.8">U3</text>
<text x="161.3" y="26.3">3.3V</text>
<text x="253.4" y="27">27k</text>
<text x="47" y="31.3">1N4001</text>
<text x="65.2" y="31.3">LM7805_TO220</text>
<text x="67.6" y="35.2">VI</text>
<text x="74.6" y="35.2">VO</text>
<text x="94.2" y="30.1">+5V</text>
<text x="120.6" y="31.3">L78L33_TO92</text>
<text x="122.2" y="35.2">VI</text>
<text x="129.2" y="35.2">VO</text>
<text x="139" y="30.3">+3.3V</text>
<text x="226" y="35.9">MCP602</text>
<text x="239.4" y="35.2">+</text>
<text x="239.6" y="35.4" transform="rotate(-90 239.6 35.4)">V+</text>
<text x="239.6" y="30.9" transform="rotate(-90 239.6 30.9)">V-</text>
<text x="254.2" y="32.9">Rg</text>
<text x="264.1" y="32.6">R1</text>
<text x="278.1" y="30.1">GND</text>
<text x="279.4" y="35.2">V_in</text>
<text x="73.3" y="39.1" transform="rotate(-90 73.3 39.1)">GND</text>
<text x="127.9" y="39.1" transform="rotate(-90 127.9 39.1)">GND</text>
<text x="161.3" y="36.4">J14</text>
<text x="161.3" y="39">3.3V</text>
<text x="228.2" y="37.9">U1</text>
<text x="246.5" y="41.5">27k</text>
<text x="247.5" y="39">R2</text>
<text x="263.4" y="38.2">10k</text>
<text x="106.7" y="44">R1</text>
<text x="106.7" y="46.6">670</text>
<text x="161.3" y="47.9">J25</text>
<text x="236.5" y="46.6">GND</text>
<text x="62.2" y="50.4">C1</text>
<text x="62.2" y="52.9">100nF</text>
<text x="83.8" y="49.6">C2</text>
<text x="83.8" y="51.7">100nF</text>
<text x="96.5" y="50.4">C3</text>
<text x="96.5" y="52.9">10uF</text>
<text x="106.4" y="53.9">D4</text>
<text x="118.1" y="50.4">C4</text>
<text x="118.1" y="52.9">0.33uF</text>
<text x="141" y="50.4">C5</text>
<text x="141" y="52.9">0.33uF</text>
<text x="161.3" y="50.4">3.3V</text>
<text x="238.2" y="51.9">22k</text>
<text x="253.1" y="49.4">+3.3V</text>
<text x="15.9" y="57.8">POWER_SUPPLY</text>
<text x="106.4" y="56.2">LED</text>
<text x="235.3" y="59.5">VDD</text>
<text x="238.3" y="56.5">Rf1</text>
<text x="22.4" y="60.6">9V</text>
<text x="255.2" y="65.1">Rg</text>
<text x="90.7" y="70.7">GND</text>
<text x="240.9" y="69" transform="rotate(-90 240.9 69)">V-</text>
<text x="255" y="71">27k</text>
<text x="265.4" y="70.7">R1</text>
<text x="279.4" y="68.2">GND</text>
<text x="227.2" y="74">MCP602</text>
<text x="229.5" y="76">U5</text>
<text x="240.7" y="73.3">+</text>
<text x="240.9" y="73.5" transform="rotate(-90 240.9 73.5)">V+</text>
<text x="248.8" y="77.1">R4</text>
<text x="264" y="76.3">10k1</text>
<text x="280.7" y="73.3">I_in</text>
<text x="114.8" y="83.4">VREF+</text>
<text x="140.6" y="82.6" transform="rotate(-90 140.6 82.6)">VBAT</text>
<text x="143.1" y="81.8" transform="rotate(-90 143.1 81.8)">VDD</text>
<text x="160.8" y="83.4">PA0</text>
<text x="175.3" y="79.1">VOLTAGE</text>
<text x="178" y="81.1">IN</text>
<text x="247.8" y="79.6">27k</text>
<text x="114.8" y="88.5">PF0</text>
<text x="160.8" y="86">PA1</text>
<text x="160.8" y="88.5">PA2</text>
<text x="174.9" y="89.3">CURRENT</text>
<text x="237.7" y="84.7">GND</text>
<text x="254.4" y="87.5">+3.3V</text>
<text x="114.8" y="91">PF1</text>
<text x="114.8" y="93.6">PF2</text>
<text x="160.8" y="91">PA3</text>
<text x="160.8" y="93.6">PA4</text>
<text x="178" y="91.3">IN</text>
<text x="253.2" y="93.6">+5V</text>
<text x="265" y="93.6">+3.3V</text>
<text x="94.4" y="101.2">SPI2_SCK</text>
<text x="114.8" y="98.7">PD0</text>
<text x="114.8" y="101.2">PD1</text>
<text x="160.8" y="96.1">PA5</text>
<text x="160.8" y="98.7">PA6</text>
<text x="160.8" y="101.2">PA7</text>
<text x="93.8" y="106.3">SPI2_MISO</text>
<text x="114.8" y="103.7">PD2</text>
<text x="114.8" y="106.3">PD3</text>
<text x="154.7" y="106.3">PA9/PA11</text>
<text x="160.8" y="103.7">PA8</text>
<text x="175" y="106.3">I2C2_SCL</text>
<text x="93.8" y="108.8">SPI2_MOSI</text>
<text x="114.8" y="108.8">PD4</text>
<text x="114.8" y="111.4">PD5</text>
<text x="114.8" y="113.9">PD6</text>
<text x="144.7" y="113.9">PA10/UCPD1_DBCC2</text>
<text x="145.9" y="108.8">PA9/UCPD1_DBCC1</text>
<text x="153.5" y="111.4">PA10/PA12</text>
<text x="175.3" y="111.4">I2C2_SCK</text>
<text x="114.8" y="116.4">PD8</text>
<text x="114.8" y="119">PD9</text>
<text x="159.6" y="116.4">PA13</text>
<text x="159.6" y="119">PA14</text>
<text x="238.8" y="115.2">D1</text>
<text x="238.8" y="117.7">1N4001</text>
<text x="271.8" y="115.2">K1</text>
<text x="271.8" y="117.7">J107</text>
<text x="114.8" y="124.1">PC0</text>
<text x="159.6" y="121.5">PA15</text>
<text x="176.3" y="121.5">LOAD_CONTROL1</text>
<text x="181.2" y="123.3">BUTTON</text>
<text x="228" y="125.3">10k</text>
<text x="270.4" y="125.3">R3</text>
<text x="95.3" y="129.1">RFID_RST</text>
<text x="95.7" y="131.7">RFID_CS</text>
<text x="114.8" y="126.6">PC1</text>
<text x="114.8" y="129.1">PC2</text>
<text x="114.8" y="131.7">PC3</text>
<text x="160.6" y="126.6">PB0</text>
<text x="160.6" y="129.1">PB1</text>
<text x="160.6" y="131.7">PB2</text>
<text x="195.6" y="126.6">GND</text>
<text x="229.1" y="127.9">R</text>
<text x="257.8" y="129.9">Q1</text>
<text x="270.6" y="127.9">1k</text>
<text x="51.8" y="136.8">GND</text>
<text x="114.8" y="134.2">PC4</text>
<text x="114.8" y="136.8">PC5</text>
<text x="160.6" y="134.2">PB3</text>
<text x="160.6" y="136.8">PB4</text>
<text x="228.6" y="136.8">R5</text>
<text x="257.8" y="134.2">2N7000</text>
<text x="70.5" y="141.8" transform="rotate(-90 70.5 141.8)">LED6</text>
<text x="78.3" y="141.1" transform="rotate(-90 78.3 141.1)">R9</text>
<text x="114.8" y="139.3">PC6</text>
<text x="114.8" y="141.8">PC7</text>
<text x="160.6" y="139.3">PB5</text>
<text x="160.6" y="141.8">PB6</text>
<text x="227.6" y="143.9">LED1</text>
<text x="228.6" y="139.3">0.33K</text>
<text x="242.6" y="140.6">R2</text>
<text x="242.6" y="143.1">100k</text>
<text x="265.9" y="141.1">LOAD_SMLTR</text>
<text x="273.1" y="139.3">LED2</text>
<text x="68.2" y="145.3" transform="rotate(-90 68.2 145.3)">DBG_LED</text>
<text x="75.8" y="144.1" transform="rotate(-90 75.8 144.1)">0.33K</text>
<text x="98" y="144.4">SD_CS</text>
<text x="114.8" y="144.4">PC8</text>
<text x="114.8" y="146.9">PC9</text>
<text x="114.8" y="149.5">PC10</text>
<text x="160.6" y="144.4">PB7</text>
<text x="160.6" y="146.9">PB8</text>
<text x="160.6" y="149.5">PB9</text>
<text x="188" y="148.2">R8</text>
<text x="199.4" y="148.2">R7</text>
<text x="212.1" y="148.2">R6</text>
<text x="228.4" y="147.2">LOAD_INDCTR</text>
<text x="94.1" y="154.5">SPI3_MOSI</text>
<text x="94.1" y="152">SPI3_MISO</text>
<text x="114.8" y="152">PC11</text>
<text x="114.8" y="154.5">PC12</text>
<text x="159.4" y="152">PB10</text>
<text x="159.4" y="154.5">PB11</text>
<text x="188" y="150.7">0.33K</text>
<text x="199.4" y="150.7">0.33K</text>
<text x="212.1" y="150.7">0.33K</text>
<text x="17.1" y="156.3" transform="rotate(-90 17.1 156.3)">B3</text>
<text x="26" y="156.3" transform="rotate(-90 26 156.3)">B6</text>
<text x="36.2" y="156.3" transform="rotate(-90 36.2 156.3)">B9</text>
<text x="47.6" y="156.3" transform="rotate(-90 47.6 156.3)">B#</text>
<text x="114.8" y="157.1">PC13</text>
<text x="114.8" y="159.6">PC14</text>
<text x="159.4" y="157.1">PB12</text>
<text x="159.4" y="159.6">PB13</text>
<text x="186.4" y="158.3">LOWUNTS</text>
<text x="186.4" y="156.1">LED5</text>
<text x="197.9" y="158.3">HIGHPOW</text>
<text x="197.9" y="156.1">LED4</text>
<text x="210.6" y="158.3">WH_TICK</text>
<text x="210.6" y="156.1">LED3</text>
<text x="253.2" y="159.6">GND</text>
<text x="114.8" y="162.2">PC15</text>
<text x="159.4" y="162.2">PB14</text>
<text x="159.4" y="164.7">PB15</text>
<text x="17.1" y="172.8" transform="rotate(-90 17.1 172.8)">B2</text>
<text x="26" y="172.8" transform="rotate(-90 26 172.8)">B5</text>
<text x="36.2" y="172.8" transform="rotate(-90 36.2 172.8)">B8</text>
<text x="47.6" y="172.8" transform="rotate(-90 47.6 172.8)">B0</text>
<text x="140.6" y="168.4" transform="rotate(-90 140.6 168.4)">VSS</text>
<text x="141.9" y="172.3">U4</text>
<text x="137.7" y="177.4">GND</text>
<text x="141.9" y="174.9">STM32G0B1RETx</text>
<text x="17.1" y="188" transform="rotate(-90 17.1 188)">B1</text>
<text x="26" y="188" transform="rotate(-90 26 188)">B4</text>
<text x="36.2" y="188" transform="rotate(-90 36.2 188)">B7</text>
<text x="47.6" y="187.9" transform="rotate(-90 47.6 187.9)">B*</text>
<text x="74.5" y="189.9" transform="rotate(-90 74.5 189.9)">PINOUT</text>
<text x="77.1" y="190.2" transform="rotate(-90 77.1 190.2)">KEYPAD</text>
</g>
<g font-size="1.8" fill="#a90000">
<text x="44.4" y="20.1">1</text>
<text x="44.4" y="22.6">2</text>
<text x="84.8" y="21.7" transform="rotate(-90 84.8 21.7)">1</text>
<text x="87.4" y="21.7" transform="rotate(-90 87.4 21.7)">2</text>
<text x="89.9" y="21.7" transform="rotate(-90 89.9 21.7)">3</text>
<text x="100.1" y="21.7" transform="rotate(-90 100.1 21.7)">1</text>
<text x="102.6" y="21.7" transform="rotate(-90 102.6 21.7)">2</text>
<text x="105.2" y="21.7" transform="rotate(-90 105.2 21.7)">3</text>
<text x="114" y="21.7" transform="rotate(-90 114 21.7)">1</text>
<text x="116.6" y="21.7" transform="rotate(-90 116.6 21.7)">2</text>
<text x="119.1" y="21.7" transform="rotate(-90 119.1 21.7)">3</text>
<text x="154.9" y="21.3">1</text>
<text x="154.9" y="23.9">2</text>
<text x="154.9" y="26.4">3</text>
<text x="238.5" y="26.7" transform="rotate(-90 238.5 26.7)">2</text>
<text x="241.9" y="29">3</text>
<text x="65.3" y="34">1</text>
<text x="78" y="34">3</text>
<text x="119.9" y="34">3</text>
<text x="132.6" y="34">1</text>
<text x="154.9" y="34">1</text>
<text x="229.2" y="31.5">4</text>
<text x="241.9" y="34">1</text>
<text x="72.1" y="41.3" transform="rotate(-90 72.1 41.3)">2</text>
<text x="126.7" y="41.3" transform="rotate(-90 126.7 41.3)">2</text>
<text x="154.9" y="36.6">2</text>
<text x="154.9" y="39.1">3</text>
<text x="238.5" y="38.2" transform="rotate(-90 238.5 38.2)">5</text>
<text x="154.9" y="45.5">1</text>
<text x="154.9" y="48">2</text>
<text x="154.9" y="50.5">3</text>
<text x="30.4" y="60.7">1</text>
<text x="30.4" y="63.2">2</text>
<text x="239.8" y="64.8" transform="rotate(-90 239.8 64.8)">2</text>
<text x="230.4" y="69.6">4</text>
<text x="243.1" y="67.1">3</text>
<text x="139.4" y="76.9" transform="rotate(-90 139.4 76.9)">6</text>
<text x="142" y="76.9" transform="rotate(-90 142 76.9)">8</text>
<text x="239.8" y="76.3" transform="rotate(-90 239.8 76.3)">5</text>
<text x="243.1" y="72.1">1</text>
<text x="112.3" y="82.3">7</text>
<text x="165.1" y="82.3">17</text>
<text x="173.9" y="82.3">1</text>
<text x="182.8" y="82.3">2</text>
<text x="111.7" y="87.4">10</text>
<text x="111.7" y="89.9">11</text>
<text x="165.1" y="84.8">18</text>
<text x="165.1" y="87.4">19</text>
<text x="165.1" y="89.9">20</text>
<text x="111.7" y="92.5">12</text>
<text x="165.1" y="92.5">21</text>
<text x="165.1" y="95">22</text>
<text x="173.9" y="92.5">1</text>
<text x="182.8" y="92.5">2</text>
<text x="109.1" y="100.1">1</text>
<text x="111.7" y="97.5">50</text>
<text x="111.7" y="100.1">51</text>
<text x="165.1" y="97.5">23</text>
<text x="165.1" y="100.1">24</text>
<text x="109.1" y="105.2">1</text>
<text x="109.1" y="107.7">1</text>
<text x="111.7" y="102.6">52</text>
<text x="111.7" y="105.2">53</text>
<text x="111.7" y="107.7">54</text>
<text x="165.1" y="102.6">36</text>
<text x="165.1" y="105.2">43</text>
<text x="165.1" y="107.7">37</text>
<text x="168.8" y="105.2">1</text>
<text x="111.7" y="110.2">55</text>
<text x="111.7" y="112.8">56</text>
<text x="165.1" y="110.2">44</text>
<text x="165.1" y="112.8">42</text>
<text x="168.8" y="110.2">1</text>
<text x="255" y="109.2" transform="rotate(-90 255 109.2)">A1</text>
<text x="267.7" y="109.3" transform="rotate(-90 267.7 109.3)">14</text>
<text x="111.7" y="115.3">40</text>
<text x="111.7" y="117.9">41</text>
<text x="165.1" y="115.3">45</text>
<text x="165.1" y="117.9">46</text>
<text x="111.7" y="122.9">13</text>
<text x="111.7" y="125.5">14</text>
<text x="165.1" y="120.4">47</text>
<text x="165.1" y="125.5">27</text>
<text x="255" y="124.4" transform="rotate(-90 255 124.4)">A2</text>
<text x="265.2" y="125" transform="rotate(-90 265.2 125)">13A</text>
<text x="109.1" y="130.6">1</text>
<text x="109.1" y="128">1</text>
<text x="111.7" y="128">15</text>
<text x="111.7" y="130.6">16</text>
<text x="165.1" y="128">28</text>
<text x="165.1" y="130.6">29</text>
<text x="248.2" y="130.6">2</text>
<text x="255" y="127.7" transform="rotate(-90 255 127.7)">3</text>
<text x="111.7" y="133.1">25</text>
<text x="111.7" y="135.6">26</text>
<text x="165.1" y="133.1">57</text>
<text x="165.1" y="135.6">58</text>
<text x="255" y="135.3" transform="rotate(-90 255 135.3)">1</text>
<text x="109.1" y="143.3">1</text>
<text x="111.7" y="138.2">38</text>
<text x="111.7" y="140.7">39</text>
<text x="111.7" y="143.3">48</text>
<text x="165.1" y="138.2">59</text>
<text x="165.1" y="140.7">60</text>
<text x="165.1" y="143.3">61</text>
<text x="111.7" y="145.8">49</text>
<text x="111.7" y="148.3">64</text>
<text x="165.1" y="145.8">62</text>
<text x="165.1" y="148.3">63</text>
<text x="109.1" y="153.4">1</text>
<text x="109.1" y="150.9">1</text>
<text x="112.3" y="150.9">1</text>
<text x="112.3" y="153.4">2</text>
<text x="112.3" y="156">3</text>
<text x="165.1" y="150.9">30</text>
<text x="165.1" y="153.4">31</text>
<text x="165.1" y="156">32</text>
<text x="69.2" y="159.8">9b</text>
<text x="78.1" y="159.8">9a</text>
<text x="112.3" y="158.5">4</text>
<text x="112.3" y="161">5</text>
<text x="165.1" y="158.5">33</text>
<text x="165.1" y="161">34</text>
<text x="69.2" y="167.4">6b</text>
<text x="69.2" y="164.8">7b</text>
<text x="69.2" y="162.3">8b</text>
<text x="78.1" y="167.4">6a</text>
<text x="78.1" y="164.8">7a</text>
<text x="78.1" y="162.3">8a</text>
<text x="165.1" y="163.6">35</text>
<text x="69.2" y="172.5">4b</text>
<text x="69.2" y="169.9">5b</text>
<text x="78.1" y="172.5">4a</text>
<text x="78.1" y="169.9">5a</text>
<text x="139.4" y="170.9" transform="rotate(-90 139.4 170.9)">9</text>
<text x="69.2" y="177.5">2b</text>
<text x="69.2" y="175">3b</text>
<text x="78.1" y="177.5">2a</text>
<text x="78.1" y="175">3a</text>
<text x="69.2" y="180.1">1b</text>
<text x="78.1" y="180.1">1a</text>
</g>
</svg>
